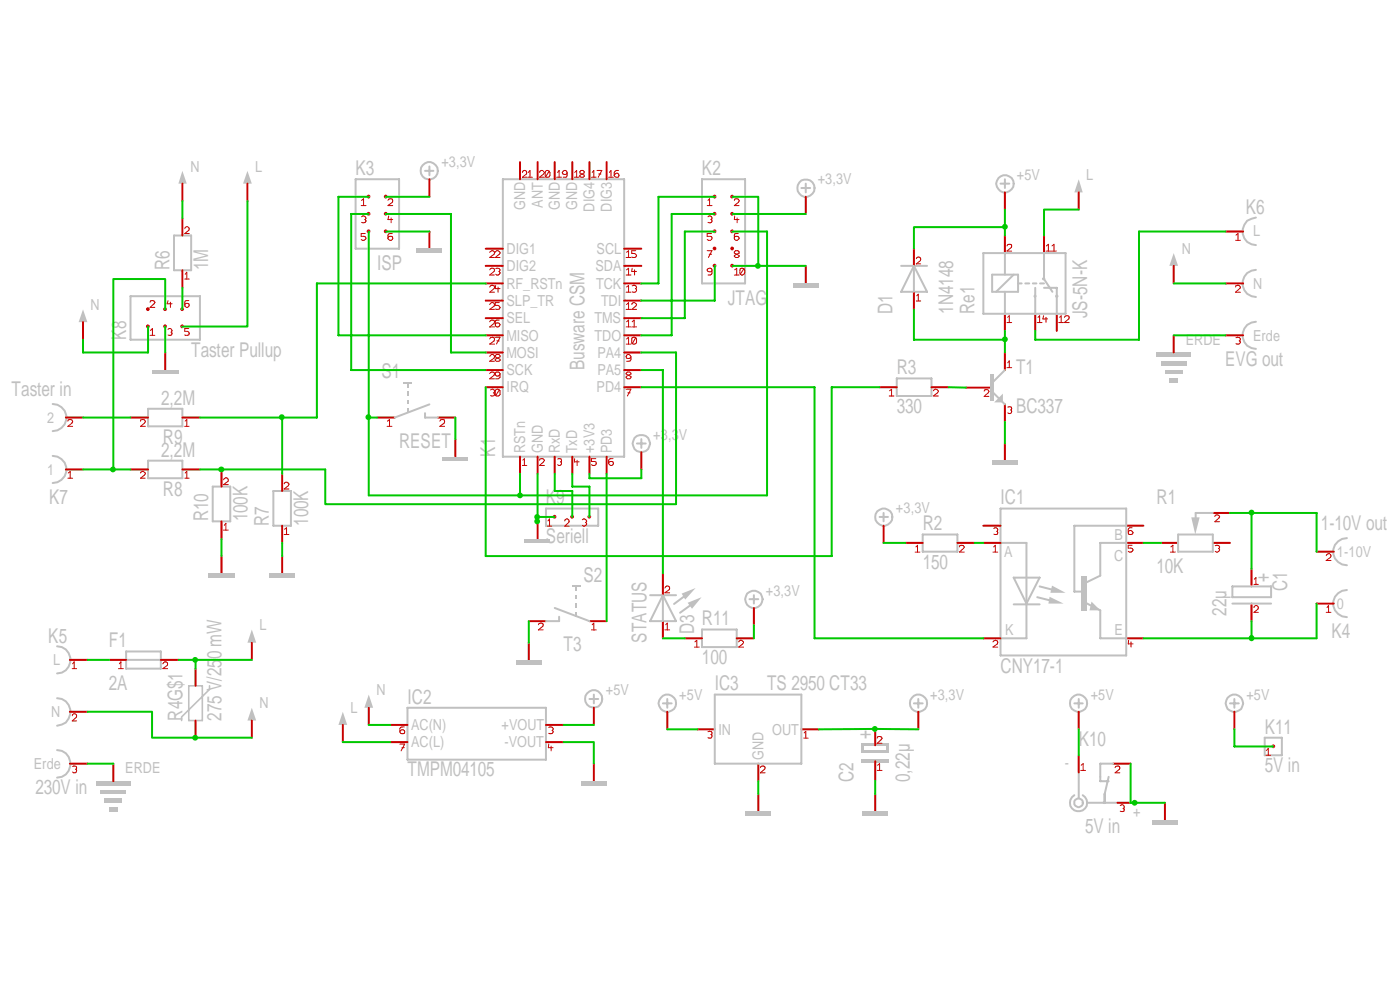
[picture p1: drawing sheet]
<svg xmlns="http://www.w3.org/2000/svg" width="297mm" height="210mm" viewBox="0 0 297 210" stroke-linecap="round" stroke-linejoin="round" font-family="sans-serif">
<g fill="none" stroke="#c0c0c0" stroke-width=".42">
<path d="M260.9 149.2h1.9M261.9 148.3v1.8M268.3 156.5h3.6v3.7h-3.6z"/>
<circle cx="261.9" cy="149.1" r="1.84"/>
</g>
<path d="M261.9 151v3.7" fill="none" stroke="#c80000" stroke-width=".42"/>
<circle cx="270.1" cy="158.3" r=".4" fill="#c80000"/>
<path d="M268.6 159.2l.5-.4v1.4M268.6 160.2h1" fill="none" stroke="#c80000" stroke-width=".21"/>
<g fill="none" stroke="#c0c0c0" stroke-width=".42">
<path d="M227.9 149.2h1.8M228.9 148.3v1.8"/>
<circle cx="228.8" cy="149.1" r="1.81"/>
</g>
<path d="M228.9 151v3.7M247.1 170.3v3.6" fill="none" stroke="#c80000" stroke-width=".42"/>
<path d="M244.4 173.9h5.5v.9h-5.5z" fill-rule="evenodd" fill="#c0c0c0"/>
<g fill="none" stroke="#c0c0c0" stroke-width=".42">
<path d="M227.9 168.7a1.82 1.82 0 0 0-.5 2.7 1.82 1.82 0 0 0 2.8 0 1.82 1.82 0 0 0-.5-2.7"/>
<circle cx="228.8" cy="170.3" r=".89"/>
</g>
<circle cx="234.3" cy="170.2" r=".34" fill="#c0c0c0"/>
<path d="M115.8 107.9h11.1v3.6h-11.1zM228.9 163.8v5.5M230.6 170.3h6.5M235.2 164.8l-.8 3.6v1.9M236.1 162h-2.7v3.7h1.8" fill="none" stroke="#c0c0c0" stroke-width=".42"/>
<path d="M228.9 160.2v3.6M236.1 162h3.8M237.1 170.3h3.7" fill="none" stroke="#c80000" stroke-width=".42"/>
<path d="M229.3 163.4h1M229.4 162.3l.4-.3v1.4M236.6 162.8a.52 .52 0 0 1 .5-.4 .52 .52 0 0 1 .5 .5l-.1 .3-.9 .7h1M237.7 170.9l.2-.2 .5 .2v.6M238.3 171.5h.1M238.4 171.5l.1 .3a.54 .54 0 0 1-.8 .2" fill="none" stroke="#c80000" stroke-width=".21"/>
<circle cx="125" cy="109.6" r=".4" fill="#c80000"/>
<path d="M123.5 110.2a.53 .53 0 0 1 .6-.1 .53 .53 0 0 1 .4 .5l-.2 .2M124.2 110.8h.1M124.3 110.8l.2 .3a.55 .55 0 0 1-.4 .4 .55 .55 0 0 1-.6-.1" fill="none" stroke="#c80000" stroke-width=".21"/>
<circle cx="121.4" cy="109.6" r=".4" fill="#c80000"/>
<path d="M119.8 110.5l.3-.4 .5 .1v.6l-.8 .8h.9" fill="none" stroke="#c80000" stroke-width=".21"/>
<circle cx="117.6" cy="109.6" r=".4" fill="#c80000"/>
<path d="M116.1 111.6h1M116.2 110.5l.4-.4v1.5" fill="none" stroke="#c80000" stroke-width=".21"/>
<circle cx="31.4" cy="69.2" r=".4" fill="#c80000"/>
<path d="M31.8 71.1h1.1M31.9 70.1l.4-.4v1.4" fill="none" stroke="#c80000" stroke-width=".21"/>
<path d="M27.7 62.8h14.7v9.3h-14.7z" fill="none" stroke="#c0c0c0" stroke-width=".42"/>
<circle cx="38.7" cy="65.6" r=".4" fill="#c80000"/>
<path d="M40 63.8h-.7l-.1 1 .1 .2 .5 .2 .2-.2 .1-.3a.48 .48 0 0 0-.4-.4 .48 .48 0 0 0-.5 .4" fill="none" stroke="#c80000" stroke-width=".21"/>
<circle cx="38.7" cy="69.2" r=".4" fill="#c80000"/>
<path d="M40 69.7h-.8v.6h.6l.2 .1v.6h-.8" fill="none" stroke="#c80000" stroke-width=".21"/>
<circle cx="35" cy="65.6" r=".4" fill="#c80000"/>
<path d="M35.6 63.8l-.1 .6h1M36.2 64.1v1.1" fill="none" stroke="#c80000" stroke-width=".21"/>
<circle cx="35" cy="69.2" r=".4" fill="#c80000"/>
<path d="M35.6 69.8l.3-.1 .5 .1v.6M36.2 70.4h.2M36.4 70.4l.1 .4a.54 .54 0 0 1-.9 .2" fill="none" stroke="#c80000" stroke-width=".21"/>
<circle cx="31.4" cy="65.6" r=".4" fill="#c80000"/>
<path d="M31.8 64.1a.53 .53 0 0 1 .6-.4 .53 .53 0 0 1 .5 .5l-1.1 1h1.1" fill="none" stroke="#c80000" stroke-width=".21"/>
<path d="M17.6 65.6l.9 2.7h-1.8z" fill="#c0c0c0"/>
<path d="M17.6 68.3v3.8M35.1 74.8v3.7" fill="none" stroke="#c80000" stroke-width=".42"/>
<path d="M32.3 78.5h5.5v.8h-5.5z" fill-rule="evenodd" fill="#c0c0c0"/>
<path d="M59.9 117.9v3.7" fill="none" stroke="#c80000" stroke-width=".42"/>
<path d="M57.1 121.6h5.5v.9h-5.5z" fill-rule="evenodd" fill="#c0c0c0"/>
<g fill="none" stroke="#c0c0c0" stroke-width=".42">
<path d="M212.3 38.9h1.8M213.2 38v1.9M58 104.1h3.7v7.4h-3.7zM186.6 109.6h1.8M187.5 108.8v1.8M26.8 140h7.3M26.8 138.2h7.3v3.6h-7.3zM159 127.1h1.9M159.9 126.2v1.8M86.4 150.1h29.4v11h-29.4zM125.1 148.3h1.8M126 147.3v1.9"/>
<path d="M140.6 149.2h1.9M141.6 148.3v1.8"/>
<circle cx="213.2" cy="39" r="1.84"/>
<circle cx="187.5" cy="109.7" r="1.81"/>
<circle cx="160" cy="127.1" r="1.84"/>
<circle cx="125.9" cy="148.3" r="1.83"/>
<circle cx="141.6" cy="149.1" r="1.84"/>
</g>
<g fill="none" stroke="#c80000" stroke-width=".42">
<path d="M213.2 40.8v3.6M59.9 100.5v3.6M59.9 111.5v3.6M187.5 111.5v3.6M23.1 140h3.7M34.1 140h3.7M159.9 128.9v3.7M82.8 157.4h3.6M82.8 153.8h3.6M115.8 157.4h3.7M115.8 153.8h3.7M126 150.1v3.7"/>
<path d="M141.6 151v3.7M160.9 168.4v3.7"/>
</g>
<g fill="none" stroke="#c80000" stroke-width=".21">
<path d="M60.3 102.6l.1-.2a.53 .53 0 0 1 .5-.1 .53 .53 0 0 1 .4 .5l-1 .9h1M60.3 113.4h1M60.4 112.3l.4-.4v1.5M25.1 141.8h1.1M25.3 140.8l.4-.4v1.4M34.5 140.8a.54 .54 0 0 1 .4-.4 .54 .54 0 0 1 .6 .1v.6l-1 .7h1.1M84.8 157.8h1.1l-.8 1.5M85.3 158.6h.5M85.8 154.2l-.8 .1-.2 .2v.8a.52 .52 0 0 0 .6 .3 .52 .52 0 0 0 .5-.5l-.1-.2a.56 .56 0 0 0-1 .2M116.4 157.8l-.1 .8h1M116.4 154.3a.51 .51 0 0 1 .7-.1 .51 .51 0 0 1 .1 .7M116.9 158.2v1.1"/>
<path d="M117.1 154.9h.1M117.2 154.9l.1 .4a.65 .65 0 0 1-.9 .2"/>
</g>
<path d="M158.1 172.1h5.5v1h-5.5z" fill-rule="evenodd" fill="#c0c0c0"/>
<path d="M185.7 168.4v3.7" fill="none" stroke="#c80000" stroke-width=".42"/>
<path d="M182.9 172.1h5.5v1h-5.5z" fill-rule="evenodd" fill="#c0c0c0"/>
<g fill="none" stroke="#c0c0c0" stroke-width=".42">
<path d="M193.9 149.2h1.8M194.8 148.3v1.8"/>
<circle cx="194.8" cy="149.1" r="1.84"/>
</g>
<path d="M194.8 151v3.7" fill="none" stroke="#c80000" stroke-width=".42"/>
<path d="M182.8 161h5.8v.9h-5.8z" fill-rule="evenodd" fill="#c0c0c0"/>
<path d="M185.7 161.5v4.1" fill="none" stroke="#c80000" stroke-width=".42"/>
<path d="M186.1 163.4h1M186.2 162.3l.4-.3v1.4" fill="none" stroke="#c80000" stroke-width=".21"/>
<g fill="#c0c0c0">
<path d="M182.8 157.6h5.8v.6h-5.8z" fill-rule="evenodd"/>
<path d="M182.8 158.2h.5v1.2h-.5z" fill-rule="evenodd"/>
<path d="M188 158.1h.6v1.3h-.6z" fill-rule="evenodd"/>
<path d="M182.8 159.2h5.8v.5h-5.8z" fill-rule="evenodd"/>
</g>
<path d="M145.3 135.4h3.6M156.3 135.4h3.6M148 154.7h3.6M170 154.7h3.7M185.7 154.6v3.5M160.9 162v3.7" fill="none" stroke="#c80000" stroke-width=".42"/>
<path d="M147.3 137.2h1M147.4 136.1l.4-.3v1.4M156.7 136.1l.1-.1a.53 .53 0 0 1 .6-.2 .53 .53 0 0 1 .3 .5l-1 .9h1M150.2 155.2a.52 .52 0 0 1 .6-.1 .52 .52 0 0 1 .2 .5v.2M150.8 155.8h.2M151 155.8a.51 .51 0 0 1-.1 .7 .51 .51 0 0 1-.7 0M170.5 156.5h.9M170.6 155.4l.3-.3v1.4M186.1 156.5a.53 .53 0 0 1 .5-.3 .53 .53 0 0 1 .5 .4l-1 1h1M161.3 162.8a.52 .52 0 0 1 .5-.4 .52 .52 0 0 1 .5 .5l-.1 .3-.9 .7h1" fill="none" stroke="#c80000" stroke-width=".21"/>
<path d="M148.9 133.5h7.4v3.7h-7.4zM151.6 147.3h18.4v14.7h-18.4z" fill="none" stroke="#c0c0c0" stroke-width=".42"/>
<path d="M145.9 127.8l2.9-1.1-2 2.4z" fill="#c0c0c0"/>
<path d="M137.9 126.2h5.5M140.6 126.2l2.8 5.5h-5.5zM147.3 127.8l-3 2.2" fill="none" stroke="#c0c0c0" stroke-width=".42"/>
<path d="M140.6 121.6v4.6M140.6 131.7v3.7" fill="none" stroke="#c80000" stroke-width=".42"/>
<path d="M141.1 124.7a.54 .54 0 0 1 .3-.4 .54 .54 0 0 1 .6 .2v.6l-.9 .6h1M141.1 133.6h1M141.2 132.5l.4-.3v1.4" fill="none" stroke="#c80000" stroke-width=".21"/>
<path d="M144.6 125.9l3-1.2-2.2 2.5z" fill="#c0c0c0"/>
<path d="M140.6 126.2v5.5M146 125.8l-3 2.3" fill="none" stroke="#c0c0c0" stroke-width=".42"/>
<path d="M112.2 136.3v3.7" fill="none" stroke="#c80000" stroke-width=".42"/>
<path d="M109.5 140h5.5v.9h-5.5z" fill-rule="evenodd" fill="#c0c0c0"/>
<path d="M112.2 131.7h3.6M125.1 131.7h3.6" fill="none" stroke="#c80000" stroke-width=".42"/>
<path d="M114.2 132.5a.52 .52 0 0 1 .6-.4 .52 .52 0 0 1 .4 .5l-.1 .2-.9 .8h1M125.5 133.6h1M125.6 132.5l.4-.3v1.4" fill="none" stroke="#c80000" stroke-width=".21"/>
<path d="M117.7 128.9l7.4 2.8M118.6 130.8v.9h-2.8" fill="none" stroke="#c0c0c0" stroke-width=".42"/>
<g fill="#c0c0c0">
<path d="M121.4 124.1h1.8v.4h-1.8z" fill-rule="evenodd"/>
<path d="M122.1 124.4h.4v.9h-.4z" fill-rule="evenodd"/>
<path d="M122.1 126.2h.4v.9h-.4z" fill-rule="evenodd"/>
<path d="M122.1 128h.4v.9h-.4z" fill-rule="evenodd"/>
<path d="M122.1 129.9h.4v.9h-.4z" fill-rule="evenodd"/>
</g>
<path d="M45.1 103.2h3.8v7.4h-3.8z" fill="none" stroke="#c0c0c0" stroke-width=".42"/>
<path d="M47 99.6v3.6M47 110.6v3.7M47 117.9v3.7" fill="none" stroke="#c80000" stroke-width=".42"/>
<path d="M47.4 101.8a.54 .54 0 0 1 .4-.4 .54 .54 0 0 1 .5 .1v.6l-.9 .7h1M47.4 112.4h1M47.6 111.4l.3-.4v1.4" fill="none" stroke="#c80000" stroke-width=".21"/>
<path d="M44.2 121.6h5.6v.9h-5.6z" fill-rule="evenodd" fill="#c0c0c0"/>
<path d="M36.9 50h3.7v7.3h-3.7zM31.4 86.7h7.3v3.7h-7.3zM31.4 97.7h7.3v3.7h-7.3z" fill="none" stroke="#c0c0c0" stroke-width=".42"/>
<path d="M38.7 46.3v3.7M38.7 57.3v3.7M27.7 88.6h3.7M27.7 99.6h3.7M38.7 88.6h3.7M38.7 99.6h3.7" fill="none" stroke="#c80000" stroke-width=".42"/>
<path d="M39.2 48.5l.3-.4 .5 .2v.6l-.8 .6h.9M39.2 59.2h.9M39.3 58.2l.3-.5v1.5M29.8 89.3a.48 .48 0 0 1 .7-.3 .48 .48 0 0 1 .1 .7l-.8 .7h1M39.2 90.4h.9M39.3 89.3l.3-.3v1.4M29.8 100.3l.1-.1a.53 .53 0 0 1 .6-.2 .53 .53 0 0 1 .3 .5l-1 .9h1M39.2 101.4h.9M39.3 100.3l.3-.3v1.4" fill="none" stroke="#c80000" stroke-width=".21"/>
<path d="M38.7 36.2l.9 2.7h-1.8z" fill="#c0c0c0"/>
<path d="M38.7 38.9v3.8" fill="none" stroke="#c80000" stroke-width=".42"/>
<path d="M52.5 36.2l.9 2.7h-1.8z" fill="#c0c0c0"/>
<path d="M52.5 38.9v3.8M14 88.6h3.6M14 99.6h3.6" fill="none" stroke="#c80000" stroke-width=".42"/>
<path d="M11.2 96.7a2.88 2.88 0 0 1 2.9 2.9 2.88 2.88 0 0 1-2.9 2.8M11.2 85.7a2.88 2.88 0 0 1 2.9 2.9 2.88 2.88 0 0 1-2.9 2.8" fill="none" stroke="#c0c0c0" stroke-width=".42"/>
<path d="M14.4 89.3a.48 .48 0 0 1 .7-.3 .48 .48 0 0 1 .1 .7l-.8 .7h1M14.4 101.4h1M14.5 100.3l.4-.3v1.4" fill="none" stroke="#c80000" stroke-width=".21"/>
<path d="M249 53.7l.9 2.7h-1.8z" fill="#c0c0c0"/>
<path d="M249 56.4v3.7" fill="none" stroke="#c80000" stroke-width=".42"/>
<path d="M228.9 38l.8 2.8h-1.8z" fill="#c0c0c0"/>
<path d="M228.9 40.8v3.6" fill="none" stroke="#c80000" stroke-width=".42"/>
<path d="M245.4 74.8h7.3v.9h-7.3z" fill-rule="evenodd" fill="#c0c0c0"/>
<path d="M249 71.1v3.7" fill="none" stroke="#c80000" stroke-width=".42"/>
<g fill="#c0c0c0">
<path d="M248.1 80.3h1.8v.9h-1.8z" fill-rule="evenodd"/>
<path d="M247.1 78.5h3.8v.8h-3.8z" fill-rule="evenodd"/>
<path d="M246.3 76.6h5.5v1h-5.5z" fill-rule="evenodd"/>
</g>
<path d="M266.4 46.1a2.92 2.92 0 0 0-2.8 3 2.92 2.92 0 0 0 2.8 2.9M266.4 57.2a2.88 2.88 0 0 0-2.8 2.9 2.88 2.88 0 0 0 2.8 2.9M266.4 68.2a2.88 2.88 0 0 0-2.8 2.9 2.88 2.88 0 0 0 2.8 2.9" fill="none" stroke="#c0c0c0" stroke-width=".42"/>
<path d="M260 49.1h3.7M260 71.1h3.7M260 60.1h3.7M41.5 141.8v3.7M41.5 152.8v3.7" fill="none" stroke="#c80000" stroke-width=".42"/>
<path d="M262.1 51h1M262.2 49.9l.4-.4v1.5M262.1 60.9a.52 .52 0 0 1 .6-.4 .52 .52 0 0 1 .4 .5l-1 1h1M262.2 71.6a.51 .51 0 0 1 .7 0 .51 .51 0 0 1 .1 .7M262.9 72.3h.1M263 72.3l.1 .3a.65 .65 0 0 1-.9 .3" fill="none" stroke="#c80000" stroke-width=".21"/>
<path d="M40 145.5h2.9v7.3h-2.9zM44.4 145.5v.7l-5.9 5.9v.7" fill="none" stroke="#c0c0c0" stroke-width=".34"/>
<path d="M78.2 147.3l1 2.8h-1.9z" fill="#c0c0c0"/>
<path d="M78.2 150.1v3.7" fill="none" stroke="#c80000" stroke-width=".42"/>
<path d="M72.7 151l1 2.8h-1.9z" fill="#c0c0c0"/>
<path d="M72.7 153.8v3.6" fill="none" stroke="#c80000" stroke-width=".42"/>
<path d="M53.4 150.1l1 2.7h-1.9z" fill="#c0c0c0"/>
<path d="M53.4 152.8v3.7" fill="none" stroke="#c80000" stroke-width=".42"/>
<path d="M53.4 133.5l1 2.8h-1.9z" fill="#c0c0c0"/>
<path d="M53.4 136.3v3.7" fill="none" stroke="#c80000" stroke-width=".42"/>
<path d="M20.3 165.7h7.4v.9h-7.4z" fill-rule="evenodd" fill="#c0c0c0"/>
<path d="M24 162v3.7" fill="none" stroke="#c80000" stroke-width=".42"/>
<g fill="#c0c0c0">
<path d="M23.1 171.2h1.9v.9h-1.9z" fill-rule="evenodd"/>
<path d="M22.2 169.3h3.7v1h-3.7z" fill-rule="evenodd"/>
<path d="M21.3 167.6h5.5v.8h-5.5z" fill-rule="evenodd"/>
</g>
<path d="M12.1 137.1a2.88 2.88 0 0 1 2.8 2.9 2.88 2.88 0 0 1-2.8 2.8M12.1 148.1a2.92 2.92 0 0 1 2.9 2.9 2.92 2.92 0 0 1-2.9 2.9M12.1 159.1a2.92 2.92 0 0 1 2.8 2.9 2.92 2.92 0 0 1-2.8 2.9" fill="none" stroke="#c0c0c0" stroke-width=".42"/>
<path d="M14.8 140h3.7M14.8 151h3.7M14.8 162h3.7M126 162v3.7" fill="none" stroke="#c80000" stroke-width=".42"/>
<path d="M15.3 151.8l.4-.4 .5 .2v.5l-.9 .8h1M15.3 141.8h1M15.4 140.8l.3-.4v1.4M15.4 162.6a.52 .52 0 0 1 .9 .3l-.1 .3M16 163.2h.2M16.2 163.2v.5l-.3 .2-.5-.2" fill="none" stroke="#c80000" stroke-width=".21"/>
<path d="M123.2 165.7h5.5v.9h-5.5z" fill-rule="evenodd" fill="#c0c0c0"/>
<path d="M257.3 108.8h3.6" fill="none" stroke="#c80000" stroke-width=".42"/>
<path d="M257.7 109.6a.53 .53 0 0 1 .6-.4 .53 .53 0 0 1 .4 .4l-1 1.1h1" fill="none" stroke="#c80000" stroke-width=".21"/>
<path d="M253.7 108.8v1.3" fill="none" stroke="#c0c0c0" stroke-width=".42"/>
<path d="M252.7 109.7h1.8l-.9 3.7z" fill="#c0c0c0"/>
<path d="M208.6 53.7h17.5v12.8h-17.5zM210.5 58.3v3.6M213.2 53.7v4.6M215.1 58.3l-3.8 3.6M216 58.3v3.6M221.5 53.7v5.5M213.2 61.9v4.6M249.9 113.4h7.4v3.6h-7.4zM253.7 108.8h3.6" fill="none" stroke="#c0c0c0" stroke-width=".42"/>
<path d="M213.2 50v3.7M221.5 50v3.7M213.2 66.5v3.7M219.6 66.5v3.7M224.2 66.5v3.7M246.3 115.1h3.6M257.3 115.1h3.6" fill="none" stroke="#c80000" stroke-width=".42"/>
<g fill="none" stroke="#c80000" stroke-width=".21">
<path d="M213.6 52.2a.52 .52 0 0 1 .6-.4 .52 .52 0 0 1 .4 .4l-.1 .3-.9 .8h1M221.9 53.3h1M222 52.2l.4-.4v1.5M223.1 53.3h1M223.2 52.2l.4-.4v1.5M213.6 68.4h1M213.8 67.3l.3-.3v1.4M220 68.4h1.1M220.2 67.3l.4-.3v1.4M221.4 67l-.2 .6h1M221.9 67.3v1.1M224.6 68.4h1"/>
<path d="M224.8 67.3l.3-.3v1.4M225.8 67.3a.52 .52 0 0 1 .5-.4 .52 .52 0 0 1 .5 .5l-.1 .2-.9 .8h1M248.3 117.1h1M248.4 116l.4-.3v1.4M257.8 115.7a.61 .61 0 0 1 .9 .4l-.1 .2M258.5 116.3h.1M258.6 116.3l.1 .3a.55 .55 0 0 1-.3 .4 .55 .55 0 0 1-.6-.1"/>
</g>
<g fill="#c0c0c0">
<circle cx="219.6" cy="62.8" r=".34"/>
<circle cx="224.2" cy="62.8" r=".36"/>
<circle cx="221.4" cy="59.1" r=".34"/>
</g>
<g fill="none" stroke="#c0c0c0" stroke-width=".42">
<path d="M191.2 56.4h5.5M193.9 56.4l2.8 5.5h-5.5zM193.9 56.4v5.5M210.5 58.3h5.5M221.5 59.2l1.8 2.7M210.5 61.9h5.5M216 60.1h.7M217.5 60.1h.9M219.1 60.1h.8M219.6 61v5.5M220.6 60.1h.9M221.5 61h2.7v5.5"/>
<path d="M190.2 80.3h7.4v3.7h-7.4z"/>
</g>
<path d="M193.9 52.7v3.7M193.9 61.9v3.7M186.6 82.1h3.6M197.6 82.1h3.7M213.2 94.1v3.6" fill="none" stroke="#c80000" stroke-width=".42"/>
<path d="M194.4 54.9l.3-.4 .5 .2v.6l-.8 .7h.9M194.4 63.8h.9M194.5 62.7l.3-.3v1.4M188.6 84h1.1M188.7 82.9l.4-.4v1.5M198 82.9l.1-.2a.53 .53 0 0 1 .6-.1 .53 .53 0 0 1 .4 .5l-1.1 .9h1.1" fill="none" stroke="#c80000" stroke-width=".21"/>
<path d="M210.5 97.7h5.5v.9h-5.5z" fill-rule="evenodd" fill="#c0c0c0"/>
<path d="M213.2 74.8v3.7M204.9 82.2h5.5M213.2 85.8v3.7" fill="none" stroke="#c80000" stroke-width=".42"/>
<path d="M213.6 78h1M213.8 77l.3-.5v1.5M208.8 83a.53 .53 0 0 1 .5-.4 .53 .53 0 0 1 .5 .5l-1 1h1M213.8 86.4a.52 .52 0 0 1 .8 .3l-.1 .3M214.4 87h.1M214.5 87v.5l-.2 .2-.5-.2" fill="none" stroke="#c80000" stroke-width=".21"/>
<g fill="#c0c0c0">
<path d="M210.9 85.3l1.9-1.8v1.8z"/>
<path d="M210.1 79.3h.6v5.6h-.6z" fill-rule="evenodd"/>
</g>
<path d="M213.2 78.5l-2.7 2.7M210.5 83.1l2.7 2.7M195.7 113.4h7.4v3.6h-7.4zM285.8 114.1a2.88 2.88 0 0 0-3 2.9 2.88 2.88 0 0 0 3 2.9M261.5 128h8.2M261.5 124.4h8.2v2.3h-8.2zM285.8 125.1a2.88 2.88 0 0 0-3 2.9 2.88 2.88 0 0 0 3 2.9" fill="none" stroke="#c0c0c0" stroke-width=".42"/>
<path d="M192.1 115.1h3.6M203.1 115.1h3.7M279.3 117h3.7M265.5 120.7v3.7M265.5 128v3.7M279.3 128h3.7" fill="none" stroke="#c80000" stroke-width=".42"/>
<path d="M194.1 117.1h1.1M194.3 116l.3-.3v1.4M203.5 116a.53 .53 0 0 1 .6-.4 .53 .53 0 0 1 .5 .5l-1.1 1h1.1M281.3 117.9a.54 .54 0 0 1 .4-.5 .54 .54 0 0 1 .6 .2v.6l-1 .7h1.1M266 128.9l.4-.5 .5 .2v.6l-.9 .7h1M266 124h1M266.1 122.9l.3-.4v1.5M281.3 129.9h1.1M281.5 128.9l.4-.5v1.5" fill="none" stroke="#c80000" stroke-width=".21"/>
<path d="M222.7 126.6l2.9 1.4h-3.2z" fill="#c0c0c0"/>
<path d="M238.9 115.1h3.7M238.9 111.5h3.7M238.9 135.4h3.7" fill="none" stroke="#c80000" stroke-width=".42"/>
<path d="M240.2 115.7h-.8v.5l.8 .1 .2 .3a.6 .6 0 0 1-.4 .5 .6 .6 0 0 1-.6-.2M240.2 111.9h-.5l-.3 .2v.9a.53 .53 0 0 0 .5 .4 .53 .53 0 0 0 .5-.5 .54 .54 0 0 0-.4-.4 .54 .54 0 0 0-.6 .2v.2M239.4 135.8v.8h1M239.9 136.1v1.1" fill="none" stroke="#c80000" stroke-width=".21"/>
<path d="M212.3 107.9h26.6v31.1h-26.6zM212.3 115.1h5.5v20.3h-5.5M238.9 111.5h-11v14h1.8M238.9 115.1h-5.5v7M220 126.7l3.8 .9M233.4 129.5v5.9h5.5" fill="none" stroke="#c0c0c0" stroke-width=".42"/>
<path d="M231.6 127.6l1.8 1.9h-2.3z" fill="#c0c0c0"/>
<path d="M230.5 127.9l2.9 1.6M233.4 122.1l-2.9 1.4" fill="none" stroke="#c0c0c0" stroke-width=".42"/>
<path d="M229.4 122.1h1.1v7.4h-1.1z" fill-rule="evenodd" fill="#c0c0c0"/>
<path d="M208.6 111.5h3.7" fill="none" stroke="#c80000" stroke-width=".42"/>
<path d="M210.8 112.1l.3-.2 .5 .2v.6M211.4 112.7h.2M211.6 112.7l.1 .3a.54 .54 0 0 1-.9 .3" fill="none" stroke="#c80000" stroke-width=".21"/>
<path d="M223.2 124.2l2.9 1.5h-3.3z" fill="#c0c0c0"/>
<path d="M215.1 128.2h5.5M215.1 122.5h5.5l-2.8 5.5zM220.6 124.4l3.6 .9" fill="none" stroke="#c0c0c0" stroke-width=".42"/>
<path d="M96.6 93.1v3.8M208.6 115.1h3.7M208.6 135.4h3.7" fill="none" stroke="#c80000" stroke-width=".42"/>
<path d="M210.7 117.1h1M210.8 116l.4-.3v1.4M210.7 136.1a.55 .55 0 0 1 .5-.3 .55 .55 0 0 1 .5 .3l-.1 .5-.9 .6h1" fill="none" stroke="#c80000" stroke-width=".21"/>
<path d="M93.8 96.9h5.5v.8h-5.5z" fill-rule="evenodd" fill="#c0c0c0"/>
<path d="M80 88.6h3.7M92.9 88.6h3.7" fill="none" stroke="#c80000" stroke-width=".42"/>
<path d="M82.1 90.4h1M82.2 89.3l.4-.3v1.4M93.3 89.3a.52 .52 0 0 1 .7-.3 .52 .52 0 0 1 .2 .7l-.9 .7h1" fill="none" stroke="#c80000" stroke-width=".21"/>
<path d="M90.2 87.6v1h2.7M91.1 85.8l-7.4 2.8" fill="none" stroke="#c0c0c0" stroke-width=".42"/>
<g fill="#c0c0c0">
<path d="M85.6 81h1.8v.4h-1.8z" fill-rule="evenodd"/>
<path d="M86.3 81.2h.4v.9h-.4z" fill-rule="evenodd"/>
<path d="M86.3 83.1h.4v.9h-.4z" fill-rule="evenodd"/>
<path d="M86.3 84.9h.4v.9h-.4z" fill-rule="evenodd"/>
<path d="M86.3 86.7h.4v.9h-.4z" fill-rule="evenodd"/>
</g>
<path d="M114 110.6v3.7" fill="none" stroke="#c80000" stroke-width=".42"/>
<path d="M111.3 114.3h5.5v.8h-5.5z" fill-rule="evenodd" fill="#c0c0c0"/>
<path d="M170.9 56.4v3.7" fill="none" stroke="#c80000" stroke-width=".42"/>
<path d="M168.2 60.1h5.5v.9h-5.5z" fill-rule="evenodd" fill="#c0c0c0"/>
<g fill="none" stroke="#c0c0c0" stroke-width=".42">
<path d="M170 39.9h1.9M170.9 38.9v1.9"/>
<circle cx="170.9" cy="39.9" r="1.86"/>
</g>
<path d="M170.9 41.7v3.7" fill="none" stroke="#c80000" stroke-width=".42"/>
<circle cx="151.6" cy="41.7" r=".4" fill="#c80000"/>
<path d="M150 43.6h1M150.2 42.5l.3-.3v1.4" fill="none" stroke="#c80000" stroke-width=".21"/>
<path d="M148.9 38h9.2v22.1h-9.2z" fill="none" stroke="#c0c0c0" stroke-width=".42"/>
<circle cx="155.3" cy="56.3" r=".4" fill="#c80000"/>
<path d="M155.8 58.3h1M155.9 57.2l.4-.3v1.4M157.8 57l.2 .2v.7a.54 .54 0 0 1-.4 .4 .54 .54 0 0 1-.5-.1M157.8 57a.54 .54 0 0 0-.8 .2l.1 1M157.8 57l-.7 1.2" fill="none" stroke="#c80000" stroke-width=".21"/>
<circle cx="151.6" cy="56.3" r=".4" fill="#c80000"/>
<path d="M151 57.3a.53 .53 0 0 1-.5 .4 .53 .53 0 0 1-.5-.5 .55 .55 0 0 1 .5-.3 .55 .55 0 0 1 .5 .3v1l-.3 .1h-.5" fill="none" stroke="#c80000" stroke-width=".21"/>
<circle cx="155.3" cy="52.7" r=".4" fill="#c80000"/>
<path d="M156 53.2h.5l.3 .2v.3l-1 .5 .2 .4h.5l.3-.4-1-.5v-.3z" fill="none" stroke="#c80000" stroke-width=".21"/>
<circle cx="151.6" cy="52.7" r=".4" fill="#c80000"/>
<path d="M150 53.2h1l-.7 1.4M150.5 53.9h.5" fill="none" stroke="#c80000" stroke-width=".21"/>
<circle cx="155.3" cy="49.1" r=".4" fill="#c80000"/>
<path d="M156.6 49.5l-.7 .1v1.2a.53 .53 0 0 0 .6 .1 .53 .53 0 0 0 .3-.4 .55 .55 0 0 0-.5-.4 .55 .55 0 0 0-.5 .4" fill="none" stroke="#c80000" stroke-width=".21"/>
<circle cx="151.6" cy="49.1" r=".4" fill="#c80000"/>
<path d="M151 49.5h-1v.6l1 .1v.3v.3l-.3 .2-.7-.2" fill="none" stroke="#c80000" stroke-width=".21"/>
<circle cx="155.3" cy="45.3" r=".4" fill="#c80000"/>
<path d="M155.9 45.8l-.1 .8h1M156.4 46.2v1" fill="none" stroke="#c80000" stroke-width=".21"/>
<circle cx="151.6" cy="45.3" r=".4" fill="#c80000"/>
<path d="M150.2 46l.3-.2 .5 .2v.6M150.8 46.6h.2M151 46.6v.3a.54 .54 0 0 1-.8 .3" fill="none" stroke="#c80000" stroke-width=".21"/>
<circle cx="155.3" cy="41.7" r=".4" fill="#c80000"/>
<path d="M155.8 42.5a.48 .48 0 0 1 .7-.3 .48 .48 0 0 1 .1 .7l-.8 .7h1" fill="none" stroke="#c80000" stroke-width=".21"/>
<g fill="none" stroke="#c0c0c0" stroke-width=".42">
<path d="M90.2 36.2h1.7M91.1 35.3v1.9M135.1 94.1h1.9M136.1 93.1v1.9"/>
<circle cx="91" cy="36.2" r="1.83"/>
<circle cx="136.1" cy="94.1" r="1.86"/>
</g>
<path d="M91.1 38v3.7M91.1 49.1v3.6M136.1 95.9v3.7" fill="none" stroke="#c80000" stroke-width=".42"/>
<path d="M88.3 52.7h5.5v1h-5.5z" fill-rule="evenodd" fill="#c0c0c0"/>
<circle cx="78.2" cy="41.7" r=".4" fill="#c80000"/>
<path d="M76.6 43.6h1M76.7 42.5l.4-.3v1.4" fill="none" stroke="#c80000" stroke-width=".21"/>
<path d="M75.4 38h9.3v14.7h-9.3z" fill="none" stroke="#c0c0c0" stroke-width=".42"/>
<circle cx="81.8" cy="49.1" r=".4" fill="#c80000"/>
<path d="M83.2 49.5l-.7 .1-.2 .3v.7a.55 .55 0 0 0 .5 .4 .55 .55 0 0 0 .5-.4v-.1a.54 .54 0 0 0-.5-.4 .54 .54 0 0 0-.5 .4" fill="none" stroke="#c80000" stroke-width=".21"/>
<circle cx="78.2" cy="49.1" r=".4" fill="#c80000"/>
<path d="M77.5 49.5h-.9v.6l.9 .1 .1 .3a.6 .6 0 0 1-.4 .4 .6 .6 0 0 1-.6-.1" fill="none" stroke="#c80000" stroke-width=".21"/>
<circle cx="81.8" cy="45.3" r=".4" fill="#c80000"/>
<path d="M82.5 45.8l-.2 .8h1M83 46.2v1" fill="none" stroke="#c80000" stroke-width=".21"/>
<circle cx="78.2" cy="45.3" r=".4" fill="#c80000"/>
<path d="M76.7 46a.53 .53 0 0 1 .6-.2 .53 .53 0 0 1 .3 .5l-.1 .3M77.4 46.6h.1M77.5 46.6l.1 .3a.65 .65 0 0 1-.9 .3" fill="none" stroke="#c80000" stroke-width=".21"/>
<circle cx="81.8" cy="41.7" r=".4" fill="#c80000"/>
<g fill="none" stroke="#c80000" stroke-width=".21">
<path d="M110.8 36.6l.4-.4 .5 .1v.6l-.9 .7h1M111.9 37.6h1M112.1 36.6l.3-.4v1.4M114.5 36.6l.1-.3a.53 .53 0 0 1 .5-.1 .53 .53 0 0 1 .4 .5l-1 .9h1M116.5 36.3l.2 .3v.7a.65 .65 0 0 1-1 .2M116.5 36.3l-.3-.1-.5 .1v1.2M116.5 36.3l-.8 1.2M118.1 37.6h1M118.3 36.6l.3-.4v1.4M120.3 36.7a.53 .53 0 0 1-.5 .3 .53 .53 0 0 1-.5-.4 .54 .54 0 0 1 .4-.4 .54 .54 0 0 1 .5 .1v1.2l-.7 .1M121.8 37.6h1.1M121.9 36.6l.4-.4v1.4"/>
<path d="M123 36.4l.3-.2h.4l.3 .2v.3l-1 .5v.2l.3 .2 .7-.2v-.2l-1-.5zM125.5 37.6h1M125.6 36.6l.4-.4v1.4M126.7 36.2h1l-.8 1.4M127 36.9h.5M129.1 37.6h1M129.3 36.6l.3-.4v1.4M131.2 36.2h-.5l-.2 .1-.2 .3v.7a.52 .52 0 0 0 .5 .3 .52 .52 0 0 0 .5-.4l-.1-.3a.54 .54 0 0 0-.5-.1 .54 .54 0 0 0-.4 .4M82.3 42.5a.52 .52 0 0 1 .7-.3 .52 .52 0 0 1 .2 .7l-.9 .7h1M103.9 53.5a.55 .55 0 0 1 .5-.3 .55 .55 0 0 1 .5 .3l-.1 .4-.9 .7h1M103.9 57.2a.52 .52 0 0 1 .5-.3 .52 .52 0 0 1 .5 .4l-.1 .3-.9 .7h1M105.1 53.5l.1-.2a.53 .53 0 0 1 .5-.1 .53 .53 0 0 1 .4 .5l-1 .9h1"/>
<path d="M105.2 57a.61 .61 0 0 1 .9 .3l-.2 .3M105.8 57.6h.1M105.9 57.6l.2 .2a.55 .55 0 0 1-.4 .5 .55 .55 0 0 1-.5-.1M132.8 54.6h1.1M132.8 58.3h1.1M132.9 53.5l.4-.3v1.4M132.9 57.2l.4-.3v1.4M134.1 56.9l-.1 .7h1M134.6 57.2v1.1M134.9 53.2h-.9v.6h.6l.4 .5a.72 .72 0 0 1-1 .2M103.9 60.9a.52 .52 0 0 1 .6-.4 .52 .52 0 0 1 .4 .5l-1 1h1M103.9 64.6a.54 .54 0 0 1 .4-.4 .54 .54 0 0 1 .5 .1v.6l-.9 .7h1"/>
<path d="M103.9 68.2a.52 .52 0 0 1 .5-.3 .52 .52 0 0 1 .5 .4l-.1 .3-.9 .7h1M103.9 71.9a.52 .52 0 0 1 .6-.4 .52 .52 0 0 1 .4 .6l-.1 .2-.9 .7h1M103.9 75.6a.54 .54 0 0 1 .4-.4 .54 .54 0 0 1 .5 .2v.5l-.9 .7h1M103.9 79.2a.52 .52 0 0 1 .5-.3 .52 .52 0 0 1 .5 .4l-.1 .3-.9 .7h1M105.1 75.4l.2-.2h.5l.3 .2v.3l-1 .5v.3l.2 .1h.5l.3-.1v-.3l-1-.5zM105.1 71.5h1l-.8 1.5M105.2 60.5l-.1 .7h1M105.4 72.3h.5M105.7 60.9v1.1M105.9 64.2h-.8v.6h.6l.4 .5a.72 .72 0 0 1-1 .2M105.9 67.9l-.7 .1v1.2a.53 .53 0 0 0 .5 .1 .53 .53 0 0 0 .4-.5 .55 .55 0 0 0-.5-.3 .55 .55 0 0 0-.5 .3M106.1 79.3a.54 .54 0 0 1-.4 .4 .54 .54 0 0 1-.5-.1l-.1-.4a.54 .54 0 0 1 .5-.3 .54 .54 0 0 1 .5 .3v.8l-.4 .3h-.5"/>
<path d="M132.8 62h1.1M132.8 65.6h1.1M132.8 69.3h1.1M132.8 73h1.1M132.9 60.9l.4-.4v1.5M132.9 64.6l.4-.4v1.4M132.9 68.2l.4-.3v1.4M132.9 71.9l.4-.4v1.5M133.1 78.9l-.3 .4 1.1 .5v.3l-.3 .2h-.5l-.3-.2v-.3l1.1-.5v-.1l-.3-.3zM133.9 75.7a.52 .52 0 0 1-.6 .4 .52 .52 0 0 1-.5-.5l.1-.2a.54 .54 0 0 1 .6-.2 .54 .54 0 0 1 .4 .4v.7l-.2 .2-.8 .1M134 64.6l.1-.3a.53 .53 0 0 1 .6-.1 .53 .53 0 0 1 .3 .5l-1 .9h1M134 69.3h1"/>
<path d="M134.1 60.6a.59 .59 0 0 1 .9 .4l-.1 .2M134.1 68.2l.4-.3v1.4M134.8 61.2h.1M134.9 61.2l.1 .4a.65 .65 0 0 1-.9 .3M134.9 71.6l.1 .3v.7a.65 .65 0 0 1-.9 .3M134.9 71.6a.54 .54 0 0 0-.9 .3l.1 1M134.9 71.6l-.8 1.3M104.1 82.7l.2-.2 .5 .2v.6M104.6 83.3h.2M104.8 83.3l.1 .4a.54 .54 0 0 1-.8 .2M105.9 82.7l.2 .2v.8a.65 .65 0 0 1-.9 .2M105.9 82.7l-.2-.2-.5 .2v1.2"/>
<path d="M105.9 82.7l-.7 1.2M110.8 98.7h1M110.9 97.6l.4-.3v1.4M114.5 97.6a.53 .53 0 0 1 .5-.3 .53 .53 0 0 1 .5 .4l-1 1h1M118.3 97.4a.52 .52 0 0 1 .8 .3l-.1 .3M118.9 98h.1M119 98v.6l-.2 .1-.5-.1M121.9 97.3l-.1 .7h1.1M122.4 97.6v1.1M126.4 97.3h-.9v.6h.7l.2 .1 .1 .2-.1 .4-.2 .1-.7-.1M130 97.3l-.7 .1-.2 .2v.7a.54 .54 0 0 0 .4 .4 .54 .54 0 0 0 .5-.1l.1-.4a.54 .54 0 0 0-.5-.4 .54 .54 0 0 0-.5 .4M132.8 82.5h1.1l-.8 1.5"/>
<path d="M133.2 83.3h.5"/>
</g>
<path d="M106.7 38h25.7v58.9h-25.7z" fill="none" stroke="#c0c0c0" stroke-width=".42"/>
<g fill="none" stroke="#c80000" stroke-width=".42">
<path d="M110.3 34.4v3.6M114 34.4v3.6M117.7 34.4v3.6M121.4 34.4v3.6M125.1 34.4v3.6M128.7 34.4v3.6M103 52.7h3.7M103 56.4h3.7M132.4 52.7h3.7M132.4 56.4h3.7M103 60.1h3.7M103 63.8h3.7"/>
<path d="M103 67.5h3.7M103 71.1h3.7M103 74.8h3.7M103 78.5h3.7M132.4 60.1h3.7M132.4 63.8h3.7M132.4 67.5h3.7M132.4 71.1h3.7M132.4 74.8h3.7M132.4 78.5h3.7M103 82.1h3.7M110.3 96.9v3.6"/>
<path d="M114 96.9v3.6M117.7 96.9v3.6M121.4 96.9v3.6M125.1 96.9v3.6M128.7 96.9v3.6M132.4 82.1h3.7"/>
</g>
<path d="M260 49.1h-18.4v23h-22v-1.9M35.1 65.6v-6.4h-11.1v40.4h3.7M18.5 140h4.6" fill="none" stroke="#00c800" stroke-width=".42"/>
<circle cx="24" cy="99.6" r=".61" fill="#00c800"/>
<path d="M38.7 61v4.6M17.6 99.6h6.4M17.6 88.6h10.1M117.7 100.5v3.6h3.7v5.5M121.4 100.5v2.7h3.7v6.4M228.9 154.7v5.5M261.9 154.7v3.6h8.3" fill="none" stroke="#00c800" stroke-width=".42"/>
<circle cx="213.2" cy="48.1" r=".61" fill="#00c800"/>
<path d="M213.2 48.2h-19.3v4.5M213.2 44.5v5.5M136.1 78.5h4.5v43.1M42.4 99.6h26.6M128.7 100.5v31.2M140.6 135.4h4.7M119.5 153.8h6.5M141.6 154.7h6.4" fill="none" stroke="#00c800" stroke-width=".42"/>
<circle cx="47" cy="99.6" r=".64" fill="#00c800"/>
<path d="M136.1 74.8h7.3v32.1h-74.4v-7.3" fill="none" stroke="#00c800" stroke-width=".42"/>
<circle cx="59.8" cy="88.5" r=".61" fill="#00c800"/>
<path d="M38.7 42.7v3.6M31.4 69.3v5.5h-13.8v-2.7M103 60.1h-35.8v28.5h-24.8M249 60.1h11M59.9 88.6v11.9" fill="none" stroke="#00c800" stroke-width=".42"/>
<circle cx="41.4" cy="156.5" r=".61" fill="#00c800"/>
<path d="M52.5 42.7v26.6h-13.8M228.9 44.5h-7.4v5.5M18.5 151h13.8v5.5h21.1M78.2 153.8h4.6" fill="none" stroke="#00c800" stroke-width=".42"/>
<circle cx="41.4" cy="140" r=".61" fill="#00c800"/>
<path d="M249 71.1h11M136.1 82.1h36.7v53.3h35.8M242.6 115.1h3.7M37.8 140h15.6M41.5 140v1.8M72.7 157.4h10.1M18.5 162h5.5" fill="none" stroke="#00c800" stroke-width=".42"/>
<circle cx="265.5" cy="108.7" r=".61" fill="#00c800"/>
<path d="M103 82.1v35.8h73.4v-35.8h10.2M206.8 115.1h1.8M260.9 108.8h18.4v8.2M265.5 108.8v11.9M279.3 128v7.4" fill="none" stroke="#00c800" stroke-width=".42"/>
<circle cx="265.5" cy="135.3" r=".63" fill="#00c800"/>
<path d="M242.6 135.4h36.7M265.5 131.7v3.7" fill="none" stroke="#00c800" stroke-width=".42"/>
<circle cx="213.2" cy="72" r=".61" fill="#00c800"/>
<path d="M193.9 65.6v6.5h19.3M213.2 70.2v4.6M201.3 82.1l3.6 .1" fill="none" stroke="#00c800" stroke-width=".42"/>
<circle cx="78.1" cy="88.5" r=".61" fill="#00c800"/>
<path d="M80 88.6h-1.8v16.5" fill="none" stroke="#00c800" stroke-width=".42"/>
<circle cx="110.3" cy="105.1" r=".61" fill="#00c800"/>
<path d="M78.2 49.1v39.5M78.2 45.4h-3.7v33.1h28.5M78.2 41.7h-6.4v29.4h31.2M81.9 45.4h13.8v29.4h7.3M151.6 49.1h-6.3v18.4h-9.2M151.6 45.4h-9.1v25.7h-6.4M151.6 56.4v7.4h-15.5M151.6 41.7h-11.9v18.4h-3.6M155.4 49.1h7.3v56h-84.5M110.3 100.5v4.6M187.5 115.1h4.6M159.9 132.6v2.8" fill="none" stroke="#00c800" stroke-width=".42"/>
<circle cx="185.6" cy="154.6" r=".61" fill="#00c800"/>
<path d="M81.9 41.7h9.2M155.4 45.4h15.5M136.1 99.6v1.8h-11v-.9M173.7 154.7h21.1M239.9 162v8.3" fill="none" stroke="#00c800" stroke-width=".42"/>
<circle cx="240.7" cy="170.3" r=".61" fill="#00c800"/>
<path d="M239.9 170.3h7.2" fill="none" stroke="#00c800" stroke-width=".42"/>
<circle cx="114" cy="110.6" r=".61" fill="#00c800"/>
<path d="M114 109.6v1" fill="none" stroke="#00c800" stroke-width=".42"/>
<circle cx="114" cy="109.6" r=".61" fill="#00c800"/>
<path d="M35.1 69.3v5.5M96.6 88.6v4.5M213.2 89.5v4.6M47 114.3v3.6M59.9 115.1v2.8M114 100.5v10.1M114 109.6h3.7M112.2 131.7v4.6M119.5 157.4h6.5v4.6M160.9 165.7v2.7M185.7 165.6v2.8" fill="none" stroke="#00c800" stroke-width=".42"/>
<circle cx="160.8" cy="56.4" r=".61" fill="#00c800"/>
<path d="M81.9 49.1h9.2M155.4 41.7h5.5v14.7M155.4 56.4h15.5" fill="none" stroke="#00c800" stroke-width=".42"/>
<g font-size="4.3" fill="#c0c0c0">
<text x="75.4" y="37.2">K3</text>
<text x="148.9" y="37.2">K2</text>
<text x="264.3" y="45.4">K6</text>
<text x="36" y="57.3" transform="rotate(-90 36 57.3)">R6</text>
<text x="44.2" y="57.3" transform="rotate(-90 44.2 57.3)">1M</text>
<text x="80" y="57.3">ISP</text>
<text x="154.4" y="64.7">JTAG</text>
<text x="189.3" y="66.5" transform="rotate(-90 189.3 66.5)">D1</text>
<text x="202.2" y="66.5" transform="rotate(-90 202.2 66.5)">1N4148</text>
<text x="206.8" y="66.5" transform="rotate(-90 206.8 66.5)">Re1</text>
<text x="230.6" y="67.5" transform="rotate(-90 230.6 67.5)">JS-5N-K</text>
<text x="26.8" y="72.1" transform="rotate(-90 26.8 72.1)">K8</text>
<text x="40.6" y="75.7">Taster Pullup</text>
<text x="259.9" y="77.6">EVG out</text>
<text x="2.5" y="84">Taster in</text>
<text x="80.9" y="80.3">S1</text>
<text x="124" y="78.5" transform="rotate(-90 124 78.5)">Busware CSM</text>
<text x="190.2" y="79.3">R3</text>
<text x="215.6" y="79.4">T1</text>
<text x="34.2" y="85.9">2,2M</text>
<text x="190.2" y="87.6">330</text>
<text x="215.6" y="87.5">BC337</text>
<text x="34.5" y="94.2">R9</text>
<text x="84.7" y="95">RESET</text>
<text x="34.2" y="96.9">2,2M</text>
<text x="105.1" y="96.9" transform="rotate(-90 105.1 96.9)">K1</text>
<text x="10.4" y="106.9">K7</text>
<text x="34.5" y="105.2">R8</text>
<text x="115.8" y="106.9">K9</text>
<text x="212.3" y="106.9">IC1</text>
<text x="245.4" y="106.9">R1</text>
<text x="44.2" y="110.6" transform="rotate(-90 44.2 110.6)">R10</text>
<text x="52.5" y="110.6" transform="rotate(-90 52.5 110.6)">100K</text>
<text x="57.1" y="111.5" transform="rotate(-90 57.1 111.5)">R7</text>
<text x="65.4" y="111.5" transform="rotate(-90 65.4 111.5)">100K</text>
<text x="195.7" y="112.4">R2</text>
<text x="280.2" y="112.4">1-10V out</text>
<text x="115.8" y="115.1">Seriell</text>
<text x="123.8" y="123.4">S2</text>
<text x="195.7" y="120.7">150</text>
<text x="245.4" y="121.6">10K</text>
<text x="269.3" y="123.5" transform="rotate(-90 269.3 123.5)">+</text>
<text x="273" y="125.4" transform="rotate(-90 273 125.4)">C1</text>
<text x="260.2" y="130.6" transform="rotate(-90 260.2 130.6)">22µ</text>
<text x="10.2" y="136.3">K5</text>
<text x="23.1" y="137.2">F1</text>
<text x="137.2" y="136.3" transform="rotate(-90 137.2 136.3)">STATUS</text>
<text x="147.2" y="134.5" transform="rotate(-90 147.2 134.5)">D3</text>
<text x="148.9" y="132.6">R11</text>
<text x="282.4" y="135.4">K4</text>
<text x="47" y="139.9" transform="rotate(-90 47 139.9)">0 mW</text>
<text x="119.5" y="138.2">T3</text>
<text x="148.9" y="140.9">100</text>
<text x="212.3" y="142.7">CNY17-1</text>
<text x="23.1" y="146.4">2A</text>
<text x="86.4" y="149.4">IC2</text>
<text x="151.6" y="146.4">IC3</text>
<text x="162.7" y="146.4">TS 2950 CT33</text>
<text x="38.7" y="152.8" transform="rotate(-90 38.7 152.8)">R4G$1</text>
<text x="47" y="152.8" transform="rotate(-90 47 152.8)">275 V/25</text>
<text x="268.3" y="155.6">K11</text>
<text x="184.9" y="156.7" transform="rotate(-90 184.9 156.7)">+</text>
<text x="228.9" y="158.3">K10</text>
<text x="86.4" y="164.7">TMPM04105</text>
<text x="181.1" y="165.9" transform="rotate(-90 181.1 165.9)">C2</text>
<text x="193" y="165.9" transform="rotate(-90 193 165.9)">0,22µ</text>
<text x="268.3" y="163.8">5V in</text>
<text x="7.5" y="168.4">230V in</text>
<text x="230.2" y="176.7">5V in</text>
</g>
<g font-size="3.2" fill="#c0c0c0">
<text x="93.6" y="35.5">+3,3V</text>
<text x="40.4" y="36.4">N</text>
<text x="54.1" y="36.4">L</text>
<text x="173.5" y="39.1">+3,3V</text>
<text x="215.7" y="38.2">+5V</text>
<text x="230.5" y="38.2">L</text>
<text x="111.4" y="44.5" transform="rotate(-90 111.4 44.5)">GND</text>
<text x="115.1" y="44" transform="rotate(-90 115.1 44)">ANT</text>
<text x="118.8" y="44.5" transform="rotate(-90 118.8 44.5)">GND</text>
<text x="122.4" y="44.5" transform="rotate(-90 122.4 44.5)">GND</text>
<text x="126.2" y="44.9" transform="rotate(-90 126.2 44.9)">DIG4</text>
<text x="129.8" y="44.9" transform="rotate(-90 129.8 44.9)">DIG3</text>
<text x="107.4" y="53.8">DIG1</text>
<text x="126.6" y="53.8">SCL</text>
<text x="250.7" y="53.8">N</text>
<text x="265.9" y="50.1">L</text>
<text x="107.4" y="57.5">DIG2</text>
<text x="126.3" y="57.5">SDA</text>
<text x="19.2" y="65.8">N</text>
<text x="107.4" y="61.2">RF_RSTn</text>
<text x="107.4" y="64.9">SLP_TR</text>
<text x="126.5" y="61.2">TCK</text>
<text x="127.5" y="64.9">TDI</text>
<text x="265.9" y="61.2">N</text>
<text x="107.4" y="68.5">SEL</text>
<text x="126.2" y="68.5">TMS</text>
<text x="107.4" y="72.2">MISO</text>
<text x="107.4" y="75.9">MOSI</text>
<text x="126.2" y="72.2">TDO</text>
<text x="126.7" y="75.9">PA4</text>
<text x="251.5" y="73.1">ERDE</text>
<text x="265.9" y="72.2">Erde</text>
<text x="107.4" y="79.5">SCK</text>
<text x="107.4" y="83.2">IRQ</text>
<text x="126.6" y="83.2">PD4</text>
<text x="126.7" y="79.5">PA5</text>
<text x="10" y="89.7">2</text>
<text x="138.6" y="93.3">+3,3V</text>
<text x="10" y="100.7">1</text>
<text x="111.4" y="96.1" transform="rotate(-90 111.4 96.1)">RSTn</text>
<text x="115.1" y="96.1" transform="rotate(-90 115.1 96.1)">GND</text>
<text x="118.8" y="96.1" transform="rotate(-90 118.8 96.1)">RxD</text>
<text x="122.4" y="96.1" transform="rotate(-90 122.4 96.1)">TxD</text>
<text x="126.2" y="96.1" transform="rotate(-90 126.2 96.1)">+3V3</text>
<text x="129.8" y="96.1" transform="rotate(-90 129.8 96.1)">PD3</text>
<text x="190.1" y="108.9">+3,3V</text>
<text x="213" y="118.1">A</text>
<text x="236.4" y="119">C</text>
<text x="236.5" y="114.5">B</text>
<text x="283.6" y="118.1">1-10V</text>
<text x="162.5" y="126.4">+3,3V</text>
<text x="283.6" y="129.1">0</text>
<text x="55" y="133.7">L</text>
<text x="213.3" y="134.6">K</text>
<text x="236.5" y="134.6">E</text>
<text x="11.3" y="141.1">L</text>
<text x="79.8" y="147.5">N</text>
<text x="128.5" y="147.5">+5V</text>
<text x="144.1" y="148.4">+5V</text>
<text x="197.4" y="148.4">+3,3V</text>
<text x="231.4" y="148.4">+5V</text>
<text x="264.4" y="148.4">+5V</text>
<text x="10.8" y="152.1">N</text>
<text x="55" y="150.2">N</text>
<text x="74.3" y="151.1">L</text>
<text x="87.2" y="154.9">AC(N)</text>
<text x="106.4" y="154.9">+VOUT</text>
<text x="152.4" y="155.8">IN</text>
<text x="163.8" y="155.8">OUT</text>
<text x="87.2" y="158.5">AC(L)</text>
<text x="107" y="158.5">-VOUT</text>
<text x="162" y="161.3" transform="rotate(-90 162 161.3)">GND</text>
<text x="7.2" y="163.1">Erde</text>
<text x="26.6" y="164">ERDE</text>
<text x="225.9" y="163">-</text>
<text x="240.4" y="173.2">+</text>
</g>
</svg>
